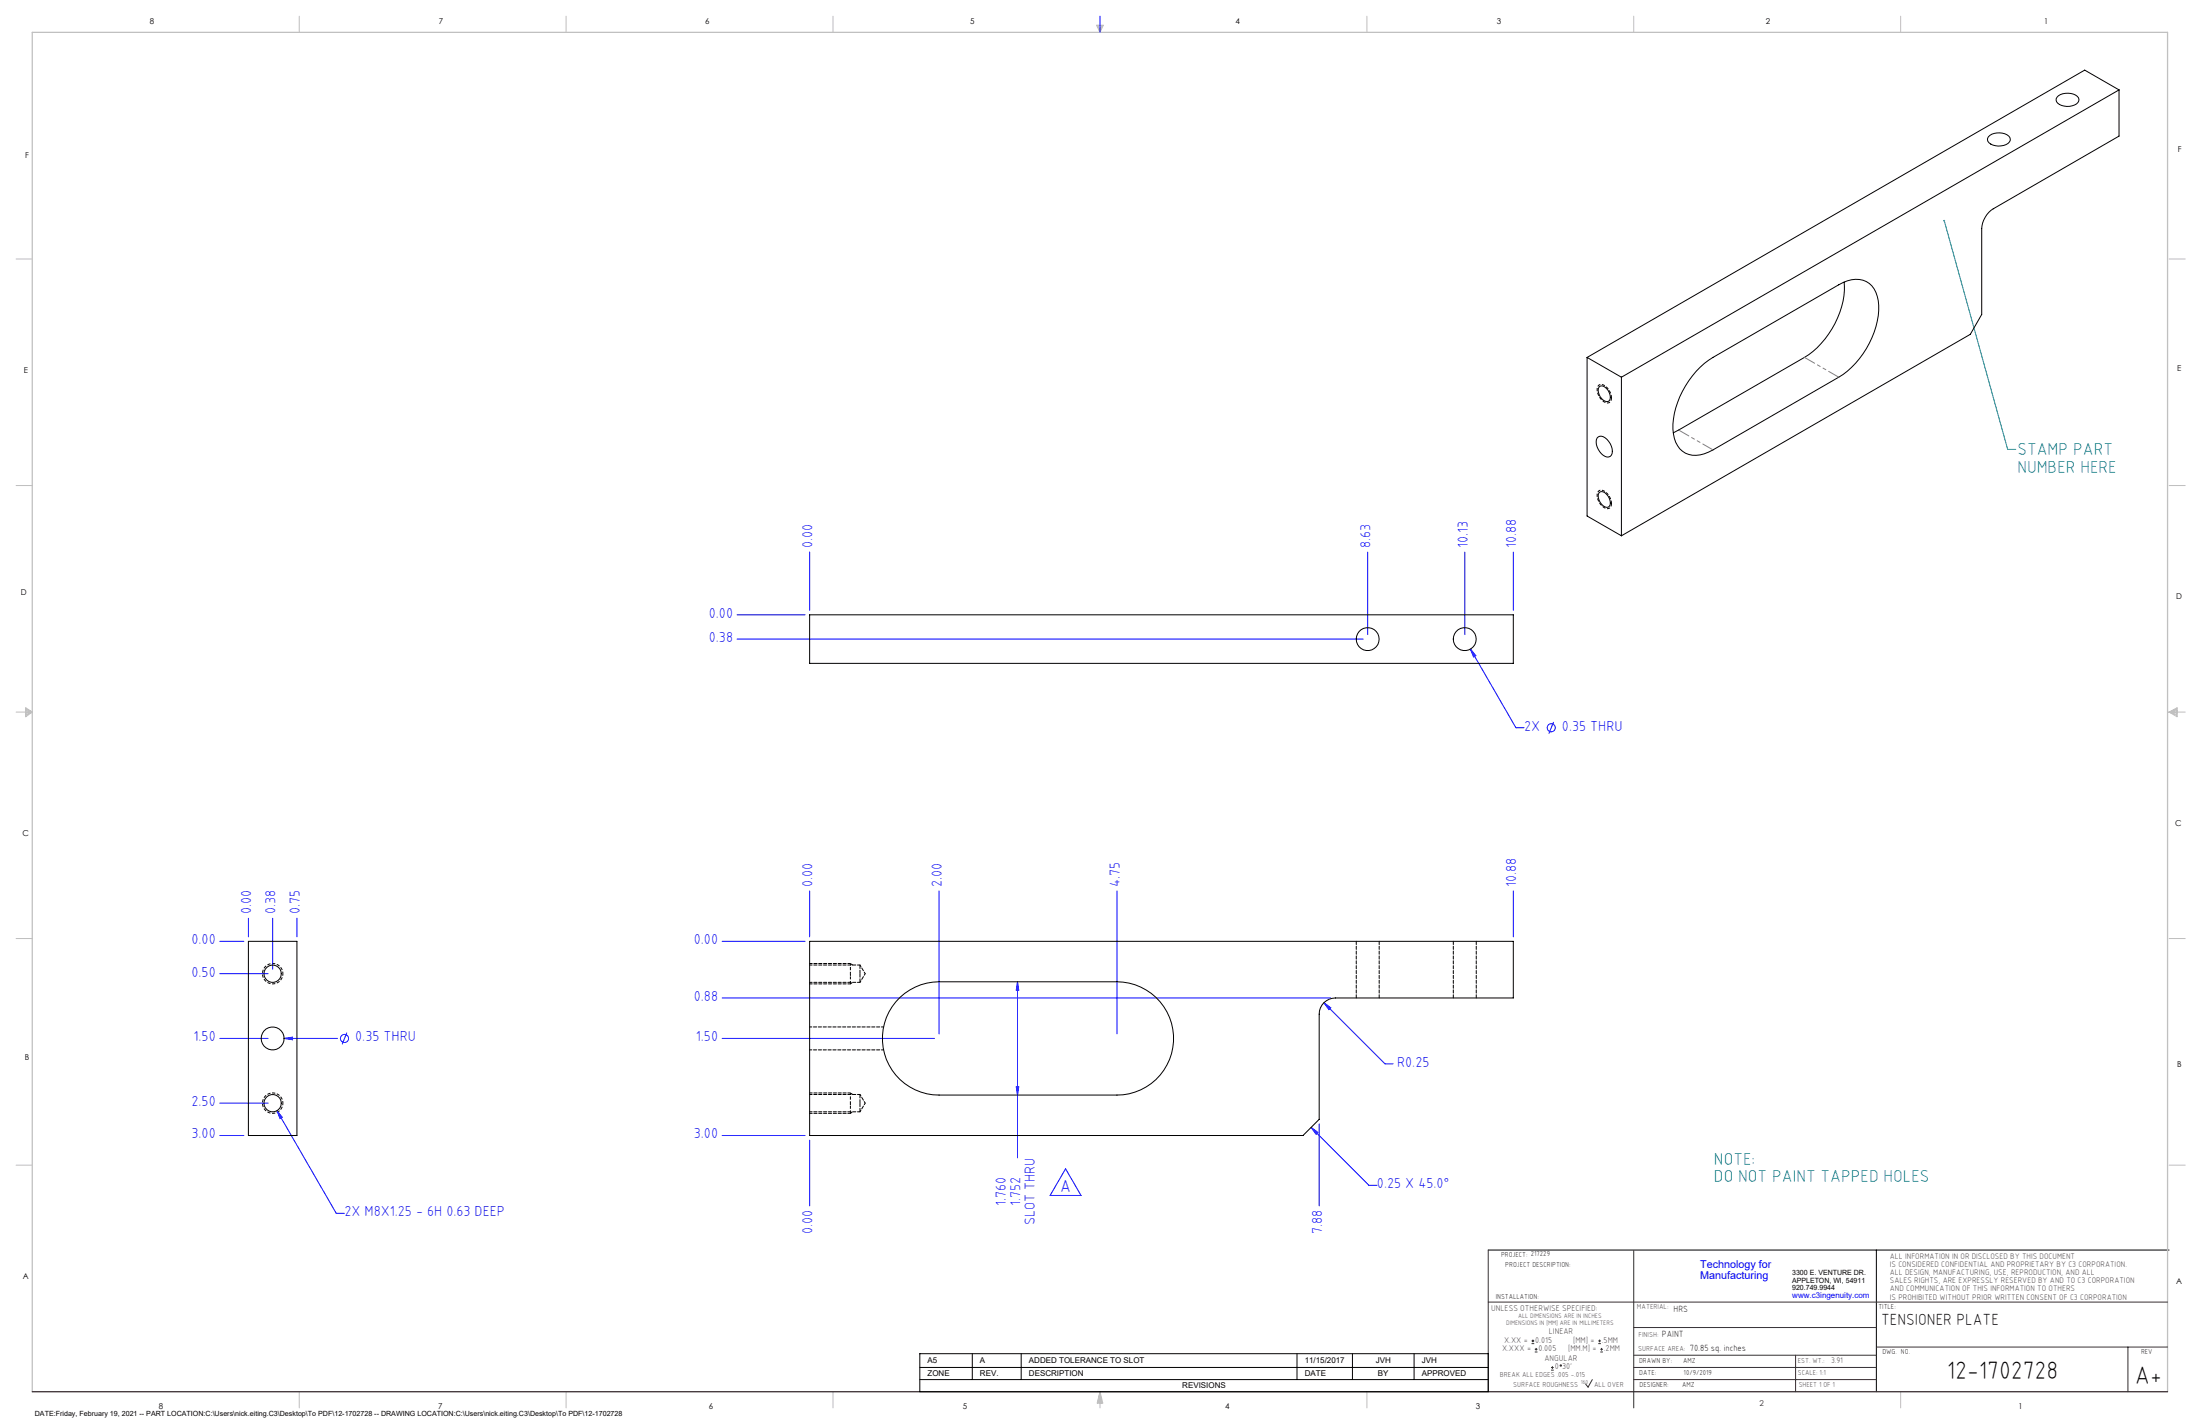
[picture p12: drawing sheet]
<svg xmlns="http://www.w3.org/2000/svg" width="864mm" height="559mm" viewBox="0 0 864 559" stroke-linecap="round" stroke-linejoin="round" font-family="sans-serif">
<path d="M584.2 490.5h267.3M736.6 490.5v55.6M361.1 531.2h223.1v14.9h-223.1zM361.1 536.6h223.1M381.7 531.2v10.2M400.9 531.2v10.2M509.1 531.2v10.2M530.9 531.2v10.2M555.1 531.2v10.2M361.1 541.4h223.1" fill="none" stroke="#000" stroke-width=".39"/>
<g fill="none" stroke="#c0c0c0" stroke-width=".39">
<path d="M117.5 6.4v6.3M222.2 6.4v6.3M327 6.4v6.3M430.4 9.9h2.7l-1.3 2.8zM430.9 9.9l.9 2.8M431.2 9.9l.6 2.8M432.1 9.9l-.3 2.8M432.6 9.9l-.8 2.8M536.6 6.4v6.3M641.3 6.4v6.3M746.1 6.4v6.3M6.3 101.6h6.4"/>
<path d="M851.5 101.6h6.3M6.3 190.5h6.4M851.5 190.5h6.3M6.3 279.4h6.4M10.1 277.7l2.6 1.7-2.6 1.9zM10.1 278.2l2.6 1.2M10.1 278.8l2.6 .6M12.7 279.4l-2.6 1.2M12.7 279.4l-2.6 .5M851.5 279.4h6.3M851.5 279.4l3.1 .5M851.5 279.4l3.1 1.2"/>
<path d="M851.5 279.4l3.1-1.7v3.6zM854.6 278.8l-3.1 .6M854.6 278.2l-3.1 1.2M6.3 368.3h6.4M851.5 368.3h6.3M6.3 457.2h6.4M851.5 457.2h6.3M117.5 546.1v6.4M222.2 546.1v6.4M327 546.1v6.4M431.8 546.1v6.4M431.8 546.1l1.1 4.5h-2.2z"/>
<path d="M431.8 546.1l.6 4.5M431.8 546.1l-.9 4.5M431.8 546.1l-.4 4.5M431.8 546.1l.3 4.5M536.6 546.1v6.4M746.1 546.1v6.4"/>
</g>
<path d="M12.7 546.1v-533.4h838.2v533.4" fill="none" stroke="#c0c0c0" stroke-width=".5"/>
<g fill="none" stroke="#00f" stroke-width=".39">
<path d="M431.8 6.4v6.3M317.8 216.6v22.9M536.9 216.6v32.4M575 216.6v32.4M594 216.6v22.9M289.3 241.3h26.7M289.3 250.8h245.8M577.2 254.7l2.1 2.6-.9 .5zM577.2 254.7l17.9 30.9h3.1M609.8 283.3l-1.8 4.6M317.8 349.6v18M368.6 349.6v56.1"/>
<path d="M438.5 349.6v56.1M594 349.6v18M86.3 369.4h9.4M97.5 360.3v7.3M107 360.3v20M116.6 360.3v7.3M283.5 369.4h32.5M86.3 382.1h18.9M283.5 391.6h238.9M399.4 385.3l.5 3.3h-1zM399.4 385.3v69M519.7 393.5l2.7 2-.7 .7z"/>
<path d="M519.7 393.5l24 24h3.1M86.3 407.5h18.9M111.5 407.5l3.3-.5v1zM111.5 407.5h21M136.1 405.2l-1.8 4.6M283.5 407.5h83.3M86.3 432.9h18.9M108.7 435.9l2.1 2.6-.9 .5zM108.7 435.9l23.3 40.2h3.2M398.9 426.4h1l-.5 3.3zM86.3 445.6h9.4M283.5 445.6h32.5"/>
<path d="M317.8 447.4v25.8M418.3 458.6l6.1 10.5h-12.2zM514.7 442.4l2.6 2-.7 .7zM514.7 442.4l22.7 22.7h3.1M517.8 441v32.2"/>
<circle cx="608.9" cy="285.6" r="1.59"/>
<circle cx="135.2" cy="407.5" r="1.59"/>
</g>
<path d="M584.2 490.5v55.6M641.3 490.7v61.8M584.2 511h266.7M641.3 520.9h95.3M641.3 531.8h95.3M641.3 536.6h95.3M704.8 531.8v14.3M736.6 528.6h114.3M835.3 528.6v17.5M625.1 541.4l-1.7 2.9-1-1.2M641.3 541.4h95.3" fill="none" stroke="#382c30" stroke-width=".39"/>
<path d="M12.7 546.1h838.2" fill="none" stroke="#382c30" stroke-width=".5"/>
<path d="M632.6 156.1a1.76 1.76 0 0 1-1 1.9 1.76 1.76 0 0 1-2-.4 5 5 0 0 1-2-6.4 3.2 3.2 0 0 1 4.1 2l.9 2.9M632.6 197.6a1.76 1.76 0 0 1-1 1.9 1.76 1.76 0 0 1-2-.4 5 5 0 0 1-2-6.5 3.2 3.2 0 0 1 4.1 2.1l.9 2.9M333.8 383.2v2.9M333.8 434v2.9" fill="none" stroke="#000" stroke-width=".39" stroke-dasharray="1.3 .6" stroke-dashoffset=".1" stroke-linecap="butt"/>
<path d="M333.8 378.1v4M111 382.1a4 4 0 0 0-5.9-3.5 4 4 0 0 0-.2 6.9 4 4 0 0 0 6.1-3.1v-.3M111 432.9a4 4 0 0 0-5.9-3.5 4 4 0 0 0-.2 6.9 4 4 0 0 0 6.1-3.1v-.3M333.8 428.9v4" fill="none" stroke="#000" stroke-width=".39" stroke-dasharray="1.3 .6" stroke-dashoffset=".5" stroke-linecap="butt"/>
<path d="M334.7 378.7l-.9-.6M333.8 386.1l.9-.6M333.8 382.1v1.1M333.8 436.9l.9-.6M333.8 432.9v1.1M334.7 429.5l-.9-.6" fill="none" stroke="#000" stroke-width=".39" stroke-dasharray="1.3 .6" stroke-dashoffset=".5"/>
<path d="M333.8 378.1h-16M317.8 386.1h16M317.8 436.9h16M333.8 428.9h-16" fill="none" stroke="#000" stroke-width=".39" stroke-dasharray="1.3 .6" stroke-dashoffset=".3"/>
<path d="M763.2 86.6l24.9 89.8h3.2" fill="none" stroke="#008080" stroke-width=".39"/>
<path d="M762.9 86.4l.2-.1 .1 .3-.1-.3a.34 .34 0 0 1 .4 .3 .34 .34 0 0 1-.4 .3 .34 .34 0 0 1-.2-.5z" fill="#008080"/>
<g fill="#00f">
<path d="M514.7 442.4l2.6 2-.7 .7zM519.7 393.5l2 2.7 .7-.7zM111.5 407.5l3.3 .5v-1zM108.7 435.9l1.2 3.1 .9-.5zM577.2 254.7l1.2 3.1 .9-.5z"/>
<path d="M399.4 385.3l.5 3.3h-1zM398.9 426.4h1l-.5 3.3z"/>
</g>
<g fill="none" stroke="#000" stroke-width=".39">
<path d="M807.5 38.1a6.1 6.1 0 0 1 8.4 .3 2.49 2.49 0 0 1-2.5 3.1 5 5 0 0 1-6.3-2.2zM831.8 35.3v18.1l-49.4 28.6a10 10 0 0 0-4.5 7.7v33.7l-4.5 7.8-136.9 79.1M831.8 35.3l-13.5-7.8-195.3 112.8M831.8 35.3l-195.3 112.7M780.6 53.7a6.1 6.1 0 0 1 8.4 .2 2.49 2.49 0 0 1-2.5 3.2 5 5 0 0 1-6.3-2.2zM723.9 110.7a33.9 33.9 0 0 1-15.6 29.6l-51.5 29.5M623 140.3v62.2l13.5 7.8M623 140.3l13.5 7.7M627.7 151.8a1.93 1.93 0 0 1 3 .8 4.1 4.1 0 0 1 1.1 4.6 2.53 2.53 0 0 1-3.6-1.5 4 4 0 0 1-.5-3.9zM636.5 148v62.3M667.4 144.1l5-3.8 49.4-28.5a10.1 10.1 0 0 1 13 .4 15.9 15.9 0 0 1 2.1 13.8 34.9 34.9 0 0 1-15.1 22l-49.4 28.6a10.5 10.5 0 0 1-12 .5 13.3 13.3 0 0 1-3.5-12.7 36.3 36.3 0 0 1 10.5-20.3zM626.9 171.9a2.48 2.48 0 0 1 4 .6 5 5 0 0 1 1.2 6.6 3.4 3.4 0 0 1-4.2-1.9 5.3 5.3 0 0 1-1-5.3z"/>
<path d="M627.7 193.3a1.93 1.93 0 0 1 3 .8 4.1 4.1 0 0 1 1.1 4.5 2.47 2.47 0 0 1-3.6-1.4 3.9 3.9 0 0 1-.5-3.9zM317.8 241.3h276.2v19h-276.2zM97.5 369.4h19.1v76.2h-19.1zM317.8 369.4h276.2v22.2h-69.8a6.3 6.3 0 0 0-6.4 6.4v41.2l-6.3 6.4h-193.7zM353.3 391.4a22.5 22.5 0 0 1 15.3-6.1h69.9a22.2 22.2 0 0 1 22.2 22.2 22.2 22.2 0 0 1-22.2 22.2h-69.9a22.2 22.2 0 0 1-20.7-14 22.2 22.2 0 0 1 5.4-24.3z"/>
<circle cx="536.9" cy="250.8" r="4.5"/>
<circle cx="575" cy="250.8" r="4.5"/>
<circle cx="107" cy="382.1" r="3.4"/>
<circle cx="107" cy="407.5" r="4.5"/>
<circle cx="107" cy="432.9" r="3.4"/>
</g>
<path d="M337.6 382.1v-3.4M337.6 385.5v-3.4M337.6 432.9v-3.4M337.6 436.3v-3.4" fill="none" stroke="#000" stroke-width=".39" stroke-dasharray="1.3 .6" stroke-dashoffset="-.1"/>
<path d="M532.4 369.4v22.2M570.5 369.4v22.2M541.4 391.6v-22.2M579.5 391.6v-22.2" fill="none" stroke="#000" stroke-width=".39" stroke-dasharray="1.3 .6"/>
<path d="M317.8 412h29.1M346.8 403h-29" fill="none" stroke="#000" stroke-width=".39" stroke-dasharray="1.3 .6" stroke-dashoffset=".4"/>
<path d="M337.6 385.5l2-3.4M339.6 382.1l-2-3.4M337.6 436.3l2-3.4M339.6 432.9l-2-3.4" fill="none" stroke="#000" stroke-width=".39" stroke-dasharray="1.3 .6" stroke-dashoffset=".6"/>
<path d="M337.6 378.7h-19.8M317.8 385.5h19.8M317.8 436.3h19.8M337.6 429.5h-19.8" fill="none" stroke="#000" stroke-width=".39" stroke-dasharray="1.3 .6" stroke-dashoffset=".3"/>
<path d="M708.3 140.2l13.5 7.8M658.9 168.8l13.5 7.7" fill="none" stroke="#808080" stroke-width=".39" stroke-dasharray="6.3 1.3 1.3 1.3 1.3 1.3" stroke-dashoffset="1.7"/>
<g fill="none" stroke="#382c30" stroke-width=".39">
<path d="M601.2 527.3h1.1M601.2 526.2h1.1M601.7 525.7v1M602.5 530.5h1M602.5 529.5h1M603 529v1M608.9 537.7h1M608.9 536.6h1M609.4 536.1v1.1M627.4 527.3h1M627.4 526.2h1M627.9 525.7v1"/>
<path d="M628.2 530.5h1M628.2 529.5h1M628.7 529v1"/>
<circle cx="612.7" cy="535.9" r=".27"/>
</g>
<g font-size="9.9">
<text x="764.2" y="541.1">12-1702728</text>
<text x="838" y="543.2">A+</text>
</g>
<g font-size="6.8" fill="#008080">
<text x="791.9" y="178.7">STAMP PART</text>
<text x="791.9" y="185.5">NUMBER HERE</text>
<text x="672.8" y="457.2">NOTE:</text>
<text x="672.8" y="464">DO NOT PAINT TAPPED HOLES</text>
</g>
<text font-size="6.8" fill="#00f" x="416.2" y="467.9">A</text>
<text font-size="6.3" x="738.4" y="519.9">TENSIONER PLATE</text>
<g font-size="5.7" fill="#00f">
<text x="319" y="215" transform="rotate(-90 319 215)">0.00</text>
<text x="538" y="215" transform="rotate(-90 538 215)">8.63</text>
<text x="576.1" y="215" transform="rotate(-90 576.1 215)">10.13</text>
<text x="595.2" y="215" transform="rotate(-90 595.2 215)">10.88</text>
<text x="278.3" y="242.4">0.00</text>
<text x="278.3" y="251.9">0.38</text>
<text x="598.3" y="286.7">2X</text>
<text x="613.1" y="286.7">0.35 THRU</text>
<text x="319" y="348.1" transform="rotate(-90 319 348.1)">0.00</text>
<text x="369.8" y="348.1" transform="rotate(-90 369.8 348.1)">2.00</text>
<text x="439.6" y="348.1" transform="rotate(-90 439.6 348.1)">4.75</text>
<text x="595.2" y="348.1" transform="rotate(-90 595.2 348.1)">10.88</text>
<text x="98.7" y="358.7" transform="rotate(-90 98.7 358.7)">0.00</text>
<text x="108.2" y="358.7" transform="rotate(-90 108.2 358.7)">0.38</text>
<text x="117.7" y="358.7" transform="rotate(-90 117.7 358.7)">0.75</text>
<text x="75.2" y="370.5">0.00</text>
<text x="272.4" y="370.5">0.00</text>
<text x="75.2" y="383.2">0.50</text>
<text x="272.4" y="392.7">0.88</text>
<text x="76" y="408.6">1.50</text>
<text x="139.5" y="408.6">0.35 THRU</text>
<text x="273.2" y="408.6">1.50</text>
<text x="548.5" y="418.6">R0.25</text>
<text x="75.2" y="434">2.50</text>
<text x="75.2" y="446.7">3.00</text>
<text x="272.4" y="446.7">3.00</text>
<text x="540.5" y="466.2">0.25 X 45.0°</text>
<text x="394.9" y="473.3" transform="rotate(-90 394.9 473.3)">1.760</text>
<text x="400.6" y="473.3" transform="rotate(-90 400.6 473.3)">1.752</text>
<text x="135.2" y="477.3">2X M8X1.25 - 6H 0.63 DEEP</text>
<text x="319" y="484.3" transform="rotate(-90 319 484.3)">0.00</text>
<text x="406.2" y="480.9" transform="rotate(-90 406.2 480.9)">SLOT THRU</text>
<text x="519" y="484.3" transform="rotate(-90 519 484.3)">7.88</text>
</g>
<g font-size="4.2" fill="#00f">
<text x="667.4" y="497.7">Technology for</text>
<text x="667.4" y="502">Manufacturing</text>
</g>
<g font-size="3.5">
<text x="657" y="514.9">HRS</text>
<text x="652.4" y="524.7">PAINT</text>
<text x="663.3" y="530.1">70.85 sq. inches</text>
</g>
<g font-size="3.3" fill="#382c30">
<text x="585.4" y="514.4">UNLESS OTHERWISE SPECIFIED:</text>
<text x="590.4" y="526.8">X.XX =</text>
<text x="602.6" y="526.8">0.015</text>
<text x="608" y="523.6">LINEAR</text>
<text x="617.5" y="526.8">[MM] =</text>
<text x="628.8" y="526.8">.5MM</text>
<text x="589.6" y="530.1">X.XXX =</text>
<text x="603.9" y="530.1">0.005</text>
<text x="606.3" y="534">ANGULAR</text>
<text x="615.5" y="530.1">[MM.M] =</text>
<text x="629.6" y="530.1">.2MM</text>
<text x="610.3" y="537.3">0</text>
<text x="613.2" y="537.3">30'</text>
</g>
<g font-size="3.2">
<text x="58.8" y="9.6">8</text>
<text x="172.3" y="9.5">7</text>
<text x="276.8" y="9.5">6</text>
<text x="380.9" y="9.6">5</text>
<text x="485" y="9.5">4</text>
<text x="587.5" y="9.5">3</text>
<text x="693.1" y="9.5">2</text>
<text x="802.4" y="9.5">1</text>
<text x="854.9" y="59.8">F</text>
<text x="9.9" y="62">F</text>
<text x="9.3" y="146.5">E</text>
<text x="854.7" y="145.5">E</text>
<text x="8.2" y="233.6">D</text>
<text x="854.3" y="234.9">D</text>
<text x="8.9" y="328.1">C</text>
<text x="853.9" y="324.1">C</text>
<text x="9.7" y="415.8">B</text>
<text x="854.6" y="418.6">B</text>
<text x="9" y="502">A</text>
<text x="854.3" y="503.9">A</text>
<text x="62.3" y="552.9">8</text>
<text x="172" y="552.9">7</text>
<text x="278.3" y="552.9">6</text>
<text x="377.9" y="552.8">5</text>
<text x="481" y="552.8">4</text>
<text x="579.3" y="552.8">3</text>
<text x="792.4" y="552.8">1</text>
</g>
<g font-size="3.2" fill="#382c30">
<text x="741.9" y="494.1">ALL INFORMATION IN OR DISCLOSED BY THIS DOCUMENT</text>
<text x="741.9" y="497.3">IS CONSIDERED CONFIDENTIAL AND PROPRIETARY BY C3 CORPORATION.</text>
<text x="741.9" y="500.4">ALL DESIGN, MANUFACTURING, USE, REPRODUCTION, AND ALL</text>
<text x="741.9" y="503.6">SALES RIGHTS, ARE EXPRESSLY RESERVED BY AND TO C3 CORPORATION</text>
<text x="741.9" y="506.8">AND COMMUNICATION OF THIS INFORMATION TO OTHERS</text>
<text x="741.9" y="510">IS PROHIBITED WITHOUT PRIOR WRITTEN CONSENT OF C3 CORPORATION</text>
<text x="718.8" y="534.7">3.91</text>
<text x="690.7" y="551.6">2</text>
</g>
<text font-size="3.1" fill="#00f" x="703.5" y="509.2">www.c3ingenuity.com</text>
<g font-size="3.1">
<text x="364.1" y="534.9">A5</text>
<text x="384.7" y="534.9">A</text>
<text x="403.9" y="534.9">ADDED TOLERANCE TO SLOT</text>
<text x="512.1" y="534.9">11/15/2017</text>
<text x="540" y="534.9">JVH</text>
<text x="558.1" y="534.9">JVH</text>
<text x="364.1" y="540">ZONE</text>
<text x="384.7" y="540">REV.</text>
<text x="403.9" y="540">DESCRIPTION</text>
<text x="464.1" y="544.8">REVISIONS</text>
<text x="512.1" y="540">DATE</text>
<text x="540.9" y="540">BY</text>
<text x="558.1" y="540">APPROVED</text>
</g>
<g font-size="2.8">
<text x="589.2" y="493.3">PROJECT: 217229</text>
<text x="590.9" y="497.3">PROJECT DESCRIPTION:</text>
<text x="703.5" y="500.5">3300 E. VENTURE DR.</text>
<text x="703.5" y="503.3">APPLETON, WI, 54911</text>
<text x="587.1" y="509.6">INSTALLATION:</text>
<text x="703.5" y="506.2">920.749.9944</text>
<text x="737.3" y="513.8">TITLE:</text>
<text x="738.9" y="531.5">DWG. NO.</text>
<text x="840.5" y="531.3">REV</text>
<text x="643.4" y="534.9">DRAWN BY:</text>
<text x="643.5" y="539.7">DATE:</text>
<text x="660.7" y="534.7">AMZ</text>
<text x="660.9" y="539.6">10/9/2019</text>
<text x="643.6" y="544.4">DESIGNER:</text>
<text x="660.3" y="544.3">AMZ</text>
<text x="13.7" y="555.5">DATE:Friday, February 19, 2021 -- PART LOCATION:C:\Users\nick.eiting.C3\Desktop\To PDF\12-1702728 -- DRAWING LOCATION:C:\Users\nick.eiting.C3\Desktop\To PDF\12-1702728</text>
</g>
<g font-size="2.8" fill="#382c30">
<text x="642.6" y="513.8">MATERIAL:</text>
<text x="643.2" y="524.8">FINISH:</text>
<text x="643.1" y="530.1">SURFACE AREA:</text>
<text x="705.7" y="534.7">EST. WT.:</text>
<text x="705.7" y="539.7">SCALE: 1:1</text>
<text x="588.8" y="540.5">BREAK ALL EDGES .005 -.015</text>
<text x="594" y="544.2">SURFACE ROUGHNESS</text>
<text x="625.8" y="544.2">ALL OVER</text>
<text x="706.1" y="544.4">SHEET 1 OF 1</text>
</g>
<g font-size="2.5" fill="#382c30">
<text x="591.2" y="520.1">DIMENSIONS IN [MM] ARE IN MILLIMETERS</text>
<text x="595.9" y="517.3">ALL DIMENSIONS ARE IN INCHES</text>
</g>
<text font-size="2.2" fill="#382c30" x="620.6" y="542.9">160</text>
</svg>
